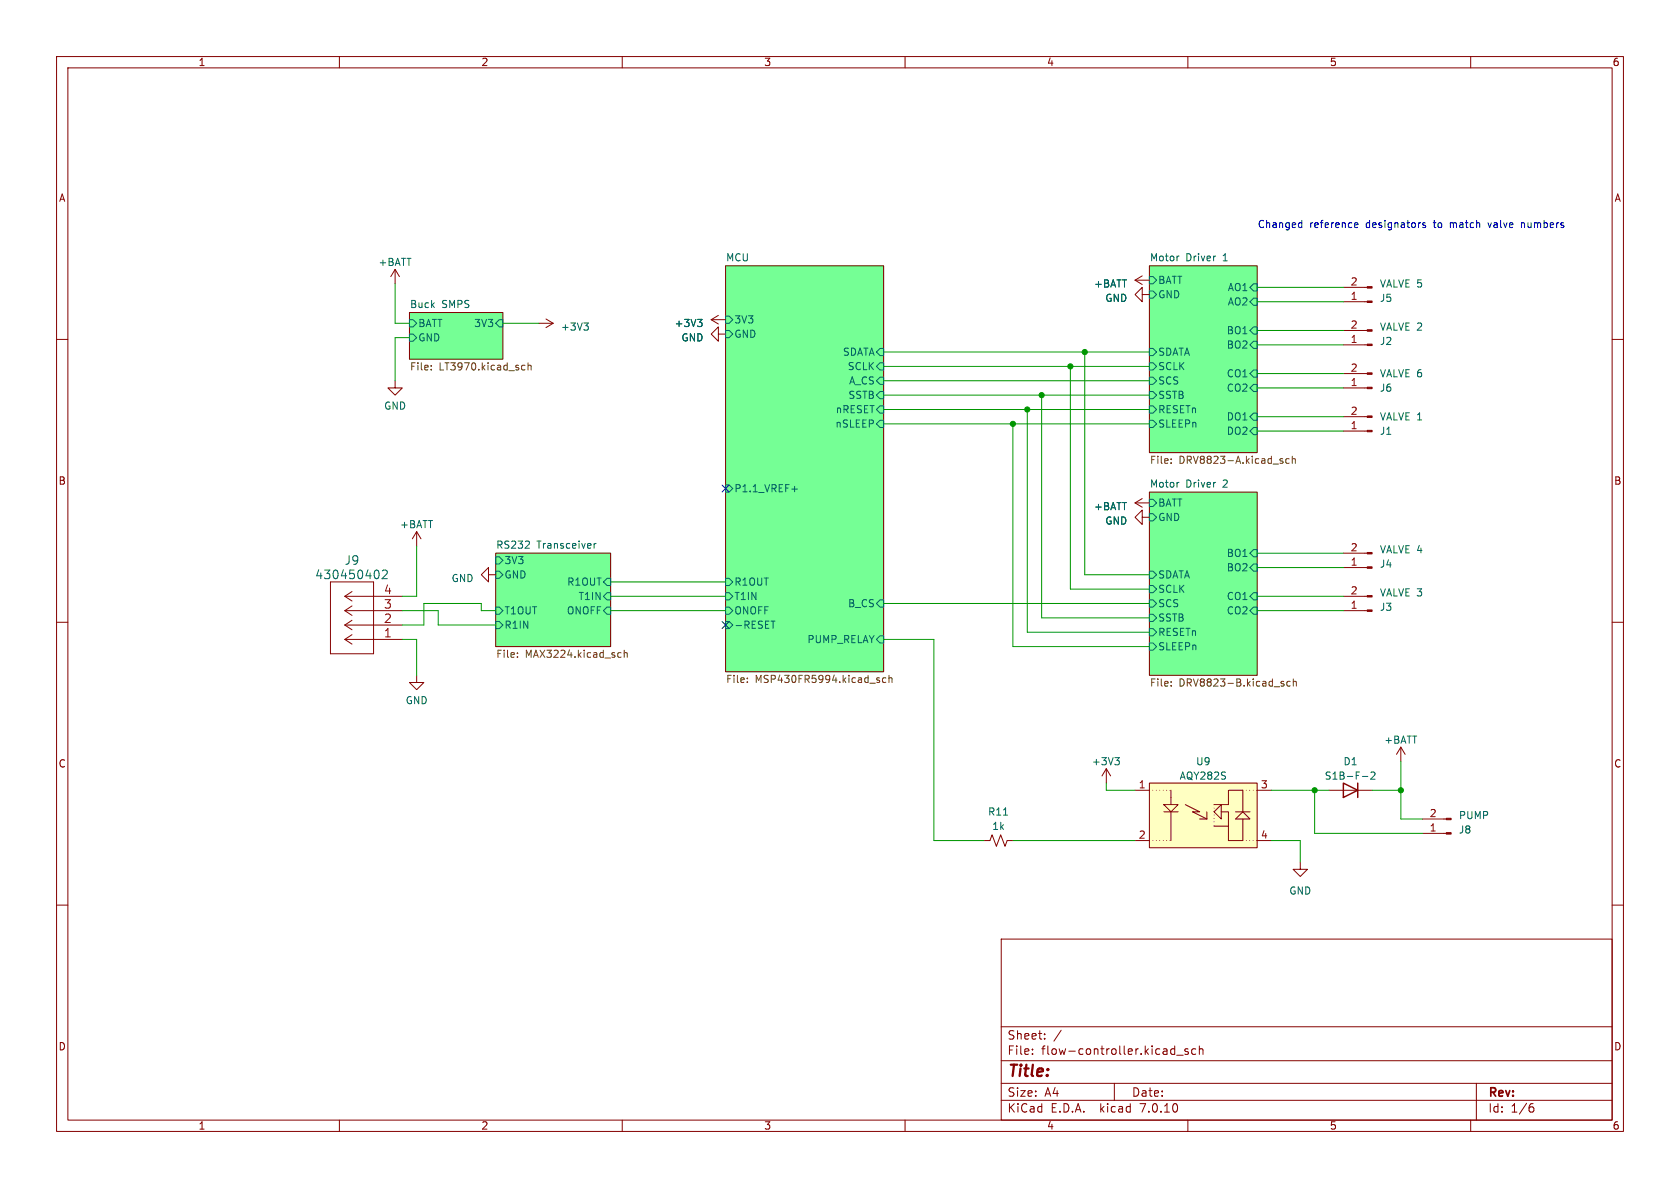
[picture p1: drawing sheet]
<svg xmlns="http://www.w3.org/2000/svg" width="297mm" height="210mm" viewBox="0 0 297 210" stroke-linecap="round" stroke-linejoin="round" font-family="sans-serif">
<g fill="none" stroke="#840000" stroke-width=".18">
<path d="M10 10h277v190h-277zM12 12h273v186h-273zM60 10v2M110 10v2M160 10v2M210 10v2M260 10v2M10 60h2M69.8 47.6l-.7 1.3M69.8 47.6v2.6M69.8 47.6l.8 1.3M72.4 55.2h16.5v8.3h-16.5z"/>
<path d="M95.2 57.2h2.6M96.5 56.4l1.3 .8M97.8 57.2l-1.3 .7M125.7 56.5l1.3 .8M125.7 56.5h2.6M127 59.1v-1.3l-1.3 1.3 1.3 1.2v-1.2h1.3M127 55.8l-1.3 .7M128.3 47h27.9v71.7h-27.9zM200.7 49.5l1.2 .8M200.7 49.5h2.5M201.9 52.1v-1.3l-1.2 1.3 1.2 1.2v-1.2h1.3M201.9 48.8l-1.2 .7"/>
<path d="M203.2 47h19v33h-19zM237.5 58.4h4.2M237.5 50.8h4.2M237.5 53.3h4.2M285 60h2M69.8 67.3v1.3h1.3l-1.3 1.3-1.2-1.3h1.2M237.5 66h4.2M237.5 68.6h4.2M237.5 73.7h4.2M237.5 76.2h4.2M237.5 61h4.2M73.7 94l-.8 1.3"/>
<path d="M73.7 94v2.5M73.7 94l.7 1.3M87.6 97.8h20.3v16.5h-20.3zM200.7 88.9l1.2 .8M200.7 88.9h2.5M201.9 91.4v-1.2l-1.2 1.2 1.2 1.3v-1.3h1.3M201.9 88.1l-1.2 .8M203.2 87h19v32.4h-19zM237.5 97.8h4.2M10 110h2M58.4 102.9h7.6v12.7h-7.6zM61 105.4h10.1"/>
<path d="M61 105.4l1.2 .8M61 108h10.1M61 108l1.2 .8M61 110.5h10.1M61 110.5l1.2 .8M61 113h10.1M61 113l1.2 .9M62.2 104.6l-1.2 .8M62.2 107.1l-1.2 .9M62.2 109.7l-1.2 .8M62.2 112.2l-1.2 .8M73.7 119.4v1.3h1.2l-1.2 1.2-1.3-1.2h1.3"/>
<path d="M86.4 101.6v-1.3l-1.3 1.3 1.3 1.3v-1.3h1.2M237.5 105.4h4.2M237.5 108h4.2M237.5 100.3h4.2M285 110h2M195.6 135.9l-.8 1.3M195.6 135.9v2.5M195.6 135.9l.7 1.3M200.7 139.7h2.5M203.2 138.4h19v11.5h-19zM207 139.7v2.5M222.2 139.7h2.6"/>
<path d="M234.9 139.7h7.7M247.6 132.1l-.7 1.3M247.6 132.1v2.5M247.6 132.1l.8 1.3M10 160h2M174 148.6h1l.4-1 .7 2 .8-2 .8 2 .4-1h1M200.7 148.6h2.5M205.7 142.2h2.6l-1.3 1.3zM205.7 143.5h2.6M207 143.5v5.1M209.5 142.2l2.6 1.3h-1.3l2.6 1.3M212.1 144.8h1.3"/>
<path d="M213.4 143.5v1.3M214.6 142.2h2.6v-2.5h2.5v3.8M215.9 143.5h1.3v2.6h-2.6M215.9 142.2v2.6l-1.3-1.3zM218.4 143.5h2.6M219.7 144.8h-1.3l1.3-1.3 1.3 1.3h-1.3v3.8h-2.5v-2.5M222.2 148.6h2.6M229.9 152.4v1.3h1.2l-1.2 1.2-1.3-1.2h1.3M251.5 144.8h4.2M251.5 147.3h4.2M285 160h2M177 166h108v32h-108z"/>
<path d="M60 198v2M110 198v2M160 198v2M177 194.5h108M177 191.5h108M177 187.5h108M177 181.5h108M182.5 186.3v.1M182.5 185.5v.1M184.7 183.6v.1M184.7 182.8v.1M187.6 182.1l-1.3 2"/>
<path d="M197 191.5v3M207.5 185.4l.2 .1M207.7 184.9v1.5M207.7 186.3l-.2 .1M208 186.5h1.2M210 198v2M210 185.5l-.3-.1-.2 .2v.2l.5 .2v.3h-.5M211.4 185.5l-.4-.1-.3 .3v.4l.1 .2h.6M212 185.5l.2-.1 .4 .1 .1 .9M212 184.9v1.5M260 198v2M261 191.5v6.5"/>
<path d="M270.6 195.7h.3l.3 .3-.1 .5-.5 .1M271 195.1l-.4 .1"/>
</g>
<g fill="#75ff95" stroke="#75ff95" stroke-width=".18">
<path d="M87.6 97.8h20.3v16.5h-20.3z"/>
<path d="M203.2 87h19v32.4h-19z"/>
<path d="M72.4 55.2h16.5v8.3h-16.5z"/>
<path d="M128.3 47h27.9v71.7h-27.9z"/>
<path d="M203.2 47h19v33h-19z"/>
</g>
<g fill="none" stroke="#006464" stroke-width=".18">
<path d="M72.4 56.5h.6l.7 .7-.7 .6h-.6zM72.4 59.1h.6l.7 .6-.7 .6h-.6zM87.6 57.2l.7-.7h.6v1.3h-.6zM103.2 57.1h.8l-.4 .5M103.8 57.6l.2 .2v.3l-.2 .3M123.3 56.5h.8l-.4 .4M123.9 56.9l.2 .3v.3l-.2 .2M128.3 55.9h.6l.6 .6-.6 .7h-.6zM128.3 58.4h.6l.6 .7-.6 .6h-.6zM203.2 48.9h.6l.7 .6-.7 .7h-.6zM203.2 51.4h.6l.7 .7-.7 .6h-.6zM208.3 45.3h.1"/>
<path d="M221.6 57.8h.6v1.3h-.6l-.6-.7zM221.6 50.2h.6v1.2h-.6l-.6-.6zM221.6 52.7h.6v1.3h-.6l-.6-.7zM154.9 62.2l.7-.6h.6v1.3h-.6zM154.9 69.9l.7-.7h.6v1.3h-.6zM154.9 67.3l.7-.6h.6v1.2h-.6zM154.9 64.8l.7-.7h.6v1.3h-.6zM155.6 74.3h.6v1.3h-.6l-.7-.7zM155.6 71.8h.6v1.2h-.6l-.7-.6zM203.2 61.6h.6l.7 .6-.7 .7h-.6zM203.2 64.1h.6l.7 .7-.7 .6h-.6zM203.2 66.7h.6l.7 .6-.7 .6h-.6z"/>
<path d="M203.2 69.2h.6l.7 .7-.7 .6h-.6zM203.2 71.8h.6l.7 .6-.7 .6h-.6zM203.2 74.3h.6l.7 .6-.7 .7h-.6zM221.6 60.3h.6v1.3h-.6l-.6-.6zM221.6 65.4h.6v1.3h-.6l-.6-.7zM221.6 67.9h.6v1.3h-.6l-.6-.6zM221.6 73h.6v1.3h-.6l-.6-.6zM221.6 75.6h.6v1.2h-.6l-.6-.6zM87.6 98.4h.7l.6 .7-.6 .6h-.7zM92.8 96.9h.8M93.5 95.8v.4M105 96.1v.8"/>
<path d="M105.4 96.1l-.4 .2M128.3 85.7h.6l.6 .7-.6 .6h-.6zM140 86.5h1M203.2 88.3h.6l.7 .6-.7 .6h-.6zM203.2 90.8h.6l.7 .6-.7 .7h-.6zM208.3 85.3h.1M221.6 99.7h.6v1.3h-.6l-.6-.7zM221.6 97.2h.6v1.2h-.6l-.6-.6zM66.9 100.9l.1 .5-.1 .8M67.6 100.9l.6-.1 .2 .1 .1 .3-1 1.1h1M87.6 101h.7l.6 .6-.6 .6h-.7zM87.6 109.9h.7l.6 .6-.6 .6h-.7z"/>
<path d="M87.6 107.3h.7l.6 .7-.6 .6h-.7zM107.3 107.3h.6v1.3h-.6l-.6-.6zM107.3 104.8h.6v1.2h-.6l-.6-.6zM107.3 102.2h.6v1.3h-.6l-.6-.6zM128.3 102.2h.6l.6 .7-.6 .6h-.6zM128.3 104.8h.6l.6 .6-.6 .6h-.6zM128.3 107.3h.6l.6 .7-.6 .6h-.6zM128.3 109.9h.6l.6 .6-.6 .6h-.6zM136.3 109.8h.7M155.6 112.4h.6v1.3h-.6l-.7-.7zM155.6 106h.6v1.3h-.6l-.7-.6zM203.2 111.1h.6l.7 .7-.7 .6h-.6z"/>
<path d="M203.2 101h.6l.7 .6-.7 .6h-.6zM203.2 103.5h.6l.7 .6-.7 .7h-.6zM203.2 106h.6l.7 .7-.7 .6h-.6zM203.2 108.6h.6l.7 .6-.7 .7h-.6zM203.2 113.7h.6l.7 .6-.7 .6h-.6zM221.6 107.3h.6v1.3h-.6l-.6-.6zM221.6 104.8h.6v1.2h-.6l-.6-.6zM197.1 133.9h.8l-.4 .5M197.6 134.4l.3 .3v.3l-.3 .2M240.8 137.3h1M242.4 136.6l.4-.1 .3 .3-.8 .9h.8M177.4 144.1h.7"/>
</g>
<g fill="none" stroke="#725600" stroke-width=".18">
<path d="M76.2 65.3v.1M76.2 64.6v.1M92.4 64.6h.4M92.8 65.3l-.4 .1M93.4 64.7l.1-.1h.3l.1 .8M93.4 64.1v1.3M207 81.1v.2M207 81.8v.1M226.6 81.5l.2 .2-.2 .2M226.6 81.1h.2M227.9 81.1h-.3l-.3 .2 .1 .6h.5M228.5 81.2l.1-.1h.3l.1 .8"/>
<path d="M228.5 80.6v1.3M91.5 116.1v.1M91.5 115.4v.1M109.4 115.4h.4M109.8 116.1l-.4 .1M110.3 115.5l.2-.1h.3l.1 .8M110.3 114.9v1.3M132.1 119.9v.1M155.3 119.8l.2 .1M156.6 119.9l-.4-.1-.2 .2 .1 .6h.5M157.2 119.9l.1-.1 .3 .1 .1 .8M157.2 119.4v1.3"/>
<path d="M132.1 120.5v.2M155.3 120.2l.2 .2-.2 .3M207 121.2v.1M207 120.5v.1M226.6 120.9h.3l.1 .2-.2 .2h-.2M226.6 120.4l.3 .1M228.1 120.5l-.4-.1-.2 .3 .1 .5h.5M228.6 120.6l.2-.2 .3 .1 .1 .8M228.6 120v1.3"/>
</g>
<path d="M203.2 138.4h19v11.5h-19z" fill="#ffffc2" stroke="#ffffc2" stroke-width=".18"/>
<path d="M203.2 139.7h3.8M219.7 139.7h2.5M203.2 148.6h3.8M214.6 142.2v3.9M219.7 148.6h2.5" fill="none" stroke="#840000" stroke-width=".18" stroke-dasharray="0 .6"/>
<path d="M237.5 138.4l2.5 1.3-2.5 1.3zM240 138.4v2.6" fill="none" stroke="#840000" stroke-width=".25"/>
<g fill="#840000" stroke="#840000" stroke-width=".18">
<path d="M255.7 144.7h.8v.2h-.8z"/>
<path d="M255.7 147.2h.8v.2h-.8z"/>
<path d="M241.7 65.9h.9v.3h-.9z"/>
<path d="M241.7 68.5h.9v.2h-.9z"/>
<path d="M241.7 105.3h.9v.2h-.9z"/>
<path d="M241.7 107.8h.9v.3h-.9z"/>
<path d="M241.7 97.7h.9v.2h-.9z"/>
<path d="M241.7 100.2h.9v.3h-.9z"/>
<path d="M241.7 73.5h.9v.3h-.9z"/>
<path d="M241.7 76.1h.9v.2h-.9z"/>
<path d="M241.7 58.3h.9v.2h-.9z"/>
<path d="M241.7 60.8h.9v.3h-.9z"/>
<path d="M241.7 50.7h.9v.2h-.9z"/>
<path d="M241.7 53.2h.9v.3h-.9z"/>
</g>
<path d="M229.8 39.4h.4M230.2 39v1.2M239.5 39.4h.4l.2 .3-.6 .1M252 39.4h-.3l-.2 .2 .1 .1 .4 .2v.3h-.5M263.1 39.4l.3 .8M269 39.4v.8M269.3 39.4l-.3 .1M230.2 40.2h-.4M239.5 40.2h.5" fill="none" stroke="#0000c2" stroke-width=".18"/>
<g fill="none" stroke="#009600" stroke-width=".18">
<path d="M69.8 50.2v7h2.6M72.4 59.7h-2.6v7.6M88.9 57.2h6.3M222.2 53.3h15.3M222.2 58.4h15.3M222.2 50.8h15.3M156.2 72.4h47M156.2 74.9h47M156.2 67.3h47M156.2 69.9h47M156.2 64.8h47M156.2 62.2h47"/>
<path d="M179.1 74.9v39.4h24.1M181.6 72.4v39.4h21.6M184.1 69.9v39.3h19.1M189.2 64.8v39.3h14M191.8 62.2v39.4h11.4M222.2 61h15.3M222.2 76.2h15.3M222.2 73.7h15.3M222.2 68.6h15.3M222.2 66h15.3M73.7 96.5v8.9h-2.6M222.2 97.8h15.3"/>
<path d="M71.1 108h6.4v2.5h10.1M71.1 113h2.6v6.4M87.6 108h-2.5v-1.3h-10.2v3.8h-3.8M107.9 108h20.4M107.9 105.4h20.4M107.9 102.9h20.4M156.2 106.7h47M156.2 113h8.9v35.6h8.9M222.2 108h15.3M222.2 105.4h15.3M222.2 100.3h15.3M195.6 138.4v1.3h5.1"/>
<path d="M224.8 139.7h10.1M232.4 139.7v7.6h19.1M242.6 139.7h5M247.6 134.6v10.2h3.9M179.1 148.6h21.6M224.8 148.6h5.1v3.8"/>
</g>
<path d="M127.7 85.8l1.2 1.2M128.9 85.8l-1.2 1.2M127.7 109.9l1.2 1.2M128.9 109.9l-1.2 1.2" fill="none" stroke="#000084" stroke-width=".18"/>
<g fill="#009600" stroke="#009600" stroke-width=".18">
<circle cx="189.2" cy="64.8" r=".46"/>
<circle cx="181.6" cy="72.4" r=".46"/>
<circle cx="184.1" cy="69.9" r=".46"/>
<circle cx="191.8" cy="62.2" r=".46"/>
<circle cx="179.1" cy="74.9" r=".46"/>
<circle cx="232.4" cy="139.7" r=".46"/>
<circle cx="247.6" cy="139.7" r=".46"/>
</g>
<text font-size="2.8" fill="#840000" x="178" y="190.9">Title:</text>
<g font-size="2.1" fill="#006464">
<text x="60.8" y="100.1">J9</text>
<text x="55.6" y="102.6">430450402</text>
</g>
<g font-size="2.1" fill="#a90000">
<text x="67.8" y="107.7">3</text>
<text x="67.8" y="105.2">4</text>
<text x="67.8" y="112.8">1</text>
<text x="67.8" y="110.2">2</text>
</g>
<g font-size="2.1" fill="#840000">
<text x="178" y="184">Sheet:</text>
<text x="178" y="186.7">File:</text>
<text x="184.1" y="186.7">flow-controller.kicad_sch</text>
<text x="178" y="196.9">KiCad</text>
<text x="178" y="194.1">Size:</text>
<text x="184.7" y="194.1">A4</text>
<text x="185.7" y="196.9">E.D.A.</text>
<text x="194.6" y="196.9">kicad</text>
<text x="200" y="194.1">Date:</text>
<text x="201.8" y="196.9">7.0.10</text>
<text x="263" y="194.3">Rev:</text>
<text x="263" y="196.9">Id:</text>
<text x="267.1" y="196.9">1/6</text>
</g>
<g font-size="1.8" fill="#840000">
<text x="35" y="11.9">1</text>
<text x="85" y="11.9">2</text>
<text x="135" y="11.9">3</text>
<text x="185" y="11.9">4</text>
<text x="235" y="11.9">5</text>
<text x="285" y="11.9">6</text>
<text x="10.3" y="35.9">A</text>
<text x="285.3" y="35.9">A</text>
<text x="10.3" y="85.9">B</text>
<text x="285.3" y="85.9">B</text>
<text x="10.3" y="135.9">C</text>
<text x="285.3" y="135.9">C</text>
<text x="10.3" y="185.9">D</text>
<text x="285.3" y="185.9">D</text>
<text x="35" y="199.9">1</text>
<text x="85" y="199.9">2</text>
<text x="135" y="199.9">3</text>
<text x="185" y="199.9">4</text>
<text x="235" y="199.9">5</text>
<text x="285" y="199.9">6</text>
</g>
<g font-size="1.8" fill="#0000c2">
<text x="222.2" y="40.4">Changed</text>
<text x="231.5" y="40.4">reference</text>
<text x="241.6" y="40.4">designators</text>
<text x="253.8" y="40.4">to</text>
<text x="256.8" y="40.4">match</text>
<text x="263.8" y="40.4">valve</text>
<text x="269.8" y="40.4">numbers</text>
</g>
<g font-size="1.8" fill="#006464">
<text x="66.8" y="47.2">+BATT</text>
<text x="128.3" y="46.3">MCU</text>
<text x="203.2" y="46.3">Motor</text>
<text x="209.6" y="46.3">Driver</text>
<text x="216.3" y="46.3">1</text>
<text x="193.3" y="51">+BATT</text>
<text x="195.3" y="53.6">GND</text>
<text x="204.7" y="50.4">BATT</text>
<text x="204.7" y="52.9">GND</text>
<text x="217" y="51.7">AO1</text>
<text x="243.8" y="53.6">J5</text>
<text x="243.8" y="51">VALVE 5</text>
<text x="72.4" y="54.5">Buck</text>
<text x="73.9" y="58">BATT</text>
<text x="78.1" y="54.5">SMPS</text>
<text x="83.7" y="58">3V3</text>
<text x="99.1" y="58.6">+3V3</text>
<text x="119.2" y="58">+3V3</text>
<text x="129.7" y="57.4">3V3</text>
<text x="129.7" y="59.9">GND</text>
<text x="216.8" y="59.3">BO1</text>
<text x="217" y="54.2">AO2</text>
<text x="243.8" y="58.6">VALVE 2</text>
<text x="73.9" y="60.6">GND</text>
<text x="120.4" y="60.6">GND</text>
<text x="148.9" y="63.1">SDATA</text>
<text x="149.8" y="65.6">SCLK</text>
<text x="204.7" y="63.1">SDATA</text>
<text x="204.7" y="65.6">SCLK</text>
<text x="216.8" y="61.8">BO2</text>
<text x="243.8" y="61.2">J2</text>
<text x="149.9" y="70.7">SSTB</text>
<text x="150" y="68.2">A_CS</text>
<text x="204.7" y="68.2">SCS</text>
<text x="204.7" y="70.7">SSTB</text>
<text x="216.8" y="66.9">CO1</text>
<text x="216.8" y="69.4">CO2</text>
<text x="243.8" y="69.4">J6</text>
<text x="243.8" y="66.9">VALVE 6</text>
<text x="67.8" y="72.6">GND</text>
<text x="147.6" y="75.8">nSLEEP</text>
<text x="147.7" y="73.3">nRESET</text>
<text x="204.7" y="73.3">RESETn</text>
<text x="204.7" y="75.8">SLEEPn</text>
<text x="216.8" y="74.5">DO1</text>
<text x="216.8" y="77.1">DO2</text>
<text x="243.8" y="77.1">J1</text>
<text x="243.8" y="74.5">VALVE 1</text>
<text x="129.7" y="87.2">P1.1_VREF+</text>
<text x="203.2" y="86.3">Motor</text>
<text x="204.7" y="89.8">BATT</text>
<text x="209.6" y="86.3">Driver</text>
<text x="216.3" y="86.3">2</text>
<text x="70.6" y="93.6">+BATT</text>
<text x="193.3" y="90.4">+BATT</text>
<text x="195.3" y="92.9">GND</text>
<text x="204.7" y="92.3">GND</text>
<text x="87.6" y="97.1">RS232</text>
<text x="89.1" y="99.9">3V3</text>
<text x="94.9" y="97.1">Transceiver</text>
<text x="216.8" y="101.2">BO2</text>
<text x="216.8" y="98.7">BO1</text>
<text x="243.8" y="100.6">J4</text>
<text x="243.8" y="98">VALVE 4</text>
<text x="79.7" y="103.1">GND</text>
<text x="89.1" y="102.5">GND</text>
<text x="100.2" y="103.7">R1OUT</text>
<text x="102.2" y="106.3">T1IN</text>
<text x="129.7" y="103.7">R1OUT</text>
<text x="129.7" y="106.3">T1IN</text>
<text x="149.8" y="107.5">B_CS</text>
<text x="204.7" y="102.5">SDATA</text>
<text x="204.7" y="105">SCLK</text>
<text x="204.7" y="107.5">SCS</text>
<text x="216.8" y="106.3">CO1</text>
<text x="243.8" y="105.6">VALVE 3</text>
<text x="89.1" y="111.4">R1IN</text>
<text x="89.1" y="108.8">T1OUT</text>
<text x="100.1" y="108.8">ONOFF</text>
<text x="129.7" y="108.8">ONOFF</text>
<text x="129.7" y="111.4">-RESET</text>
<text x="142.6" y="113.9">PUMP_RELAY</text>
<text x="204.7" y="112.6">RESETn</text>
<text x="204.7" y="110.1">SSTB</text>
<text x="216.8" y="108.8">CO2</text>
<text x="243.8" y="108.2">J3</text>
<text x="204.7" y="115.2">SLEEPn</text>
<text x="71.6" y="124.7">GND</text>
<text x="244.6" y="131.7">+BATT</text>
<text x="192.9" y="135.5">+3V3</text>
<text x="211.4" y="135.5">U9</text>
<text x="237.4" y="135.5">D1</text>
<text x="208.5" y="138">AQY282S</text>
<text x="234.1" y="138">S1B-F-2</text>
<text x="174.6" y="144.4">R11</text>
<text x="175.3" y="146.9">1k</text>
<text x="257.8" y="147.5">J8</text>
<text x="257.8" y="145">PUMP</text>
<text x="227.8" y="158.3">GND</text>
</g>
<g font-size="1.8" fill="#a90000">
<text x="238.7" y="53.1">1</text>
<text x="238.7" y="50.5">2</text>
<text x="238.7" y="58.2">2</text>
<text x="238.7" y="65.8">2</text>
<text x="238.7" y="60.7">1</text>
<text x="238.7" y="68.3">1</text>
<text x="238.7" y="75.9">1</text>
<text x="238.7" y="73.4">2</text>
<text x="238.7" y="100.1">1</text>
<text x="238.7" y="97.5">2</text>
<text x="238.7" y="107.7">1</text>
<text x="238.7" y="105.2">2</text>
<text x="201.2" y="139.4">1</text>
<text x="222.8" y="139.4">3</text>
<text x="201.2" y="148.3">2</text>
<text x="222.8" y="148.3">4</text>
<text x="252.7" y="147.1">1</text>
<text x="252.7" y="144.5">2</text>
</g>
<g font-size="1.8" fill="#725600">
<text x="72.4" y="65.8">File:</text>
<text x="77.6" y="65.8">LT3970.kicad_sch</text>
<text x="203.2" y="82.3">File:</text>
<text x="208.4" y="82.3">DRV8823-A.kicad_sch</text>
<text x="87.6" y="116.6">File:</text>
<text x="92.9" y="116.6">MAX3224.kicad_sch</text>
<text x="128.3" y="121.1">File:</text>
<text x="133.5" y="121.1">MSP430FR5994.kicad_sch</text>
<text x="203.2" y="121.7">File:</text>
<text x="208.4" y="121.7">DRV8823-B.kicad_sch</text>
</g>
</svg>
